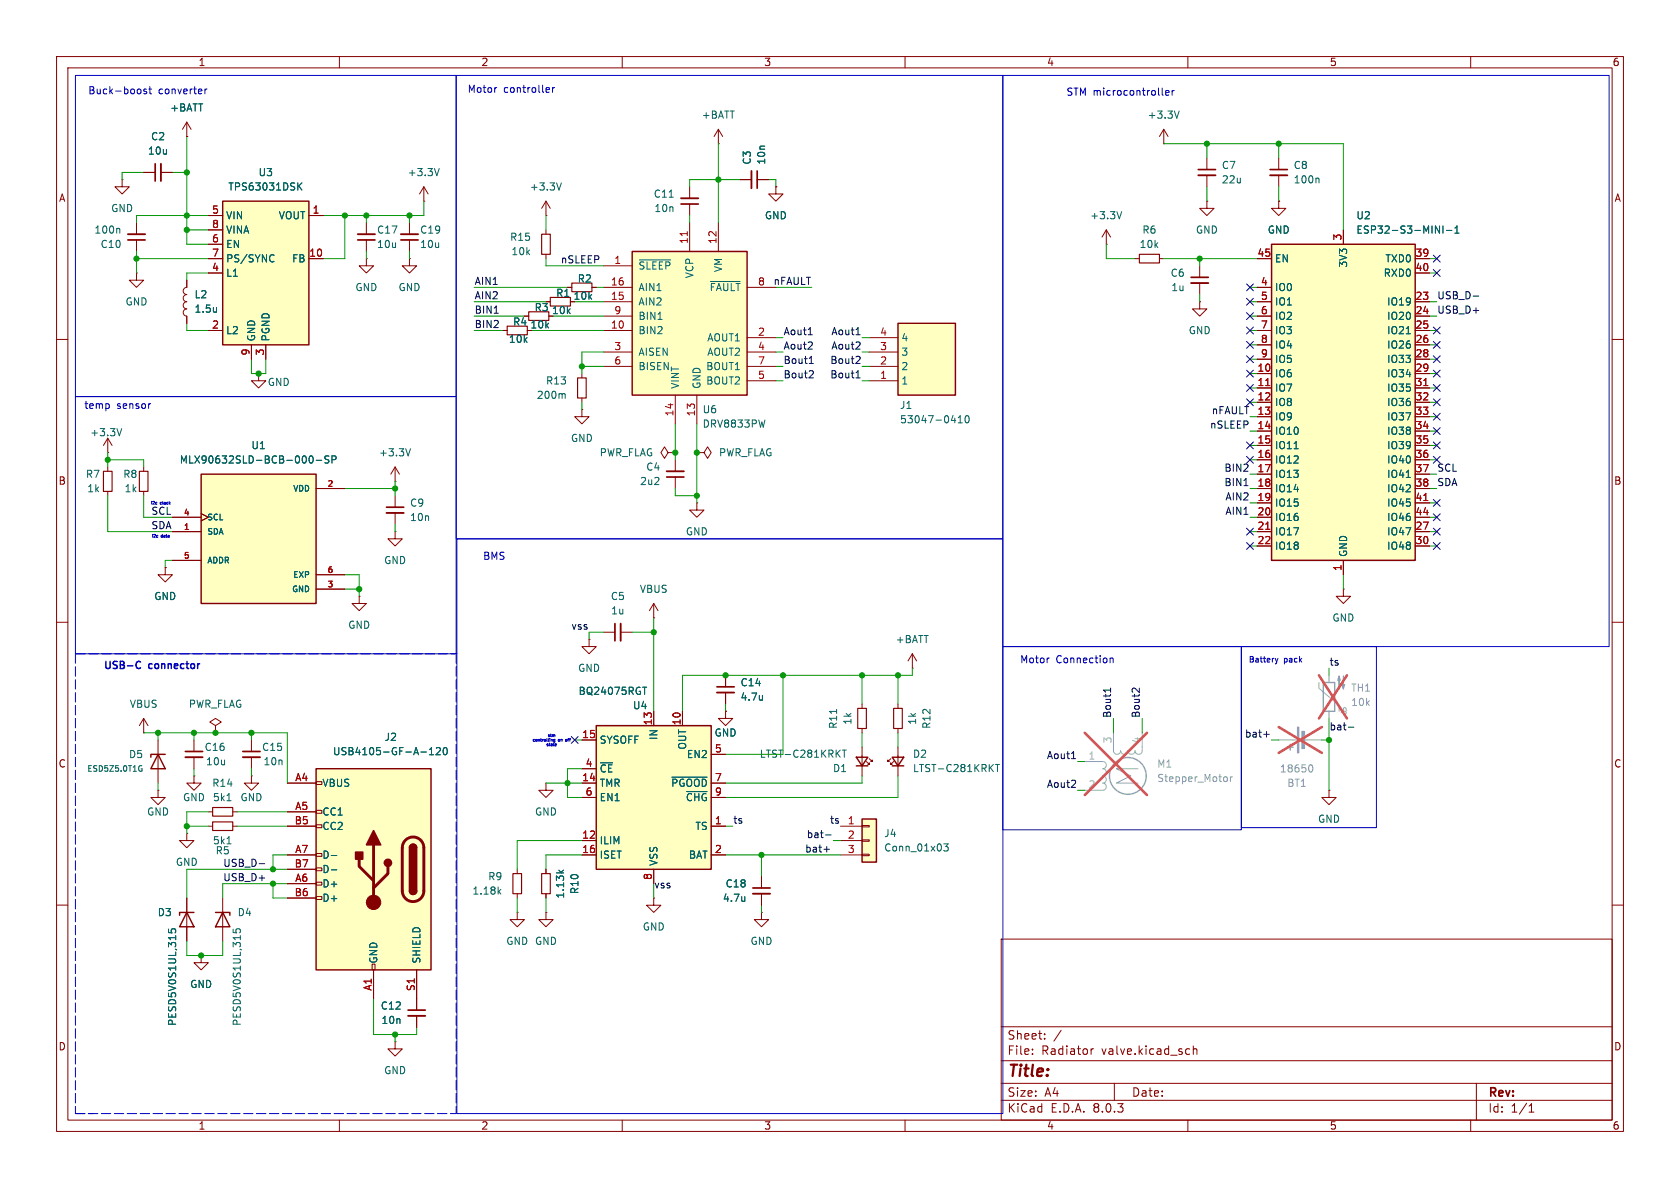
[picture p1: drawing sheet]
<svg xmlns="http://www.w3.org/2000/svg" width="297mm" height="210mm" viewBox="0 0 297 210" stroke-linecap="round" stroke-linejoin="round" font-family="sans-serif">
<g fill="none" stroke="#840000" stroke-width=".18">
<path d="M10 10h277v190h-277zM12 12h273v186h-273zM60 10v2M110 10v2M160 10v2M210 10v2M260 10v2M64.8 39.4v2M74.9 35.6h.1M74.9 33l-.7 1.3M74.9 33v2.6M74.9 33l.8 1.3"/>
<path d="M10 60h2M64.8 45.7v1.3h1.2l-1.2 1.3-1.3-1.3h1.3M64.8 45.7h.1M64.8 42.4v2.1M72.4 45.7v1.3h1.3l-1.3 1.3-1.3-1.3h1.3M72.4 45.7h.1M285 60h2M10 110h2M285 110h2M10 160h2M285 160h2M177 166h108v32h-108z"/>
<path d="M60 198v2M110 198v2M160 198v2M177 194.5h108M177 191.5h108M177 187.5h108M177 181.5h108M182.5 186.3v.1M182.5 185.5v.1M184.7 183.6v.1M184.7 182.8v.1M187.6 182.1l-1.3 2"/>
<path d="M192.9 185.4v1M193.3 185.4l-.3 .1-.1 .2M197 191.5v3M209.9 185.4l.4 .1M210 198v2M210.3 186.3l-.4 .1M211 185.5l.2-.1 .3 .1 .1 .9M211 184.9v1.5M260 198v2M261 191.5v6.5M270.3 196.6h.9M270.3 195.5l.4-.4v1.5"/>
</g>
<path d="M77.7 29.8l-.5 1.3" fill="none" stroke="#006464" stroke-width=".18"/>
<path d="M63.2 41.4h3.1" fill="none" stroke="#840000" stroke-width=".33"/>
<path d="M63.2 42.4h3.1" fill="none" stroke="#840000" stroke-width=".3"/>
<path d="M39.4 35.6h15.2v25.4h-15.2z" fill="#ffffc2"/>
<path d="M39.4 35.6h15.2v25.4h-15.2z" fill="none" stroke="#840000" stroke-width=".25"/>
<g fill="none" stroke="#840000" stroke-width=".18">
<path d="M24.1 39.4v2M36.8 38.1h2.6M54.6 38.1h2.5M72.4 39.4v2M24.1 42.4v2.1M36.8 45.7h2.6M36.8 58.4h2.6M36.8 48.3h2.6M36.8 43.2h2.6M36.8 40.6h2.6M54.6 45.7h2.5M72.4 42.4v2.1"/>
<path d="M44.4 61v2.5M47 61v2.5"/>
</g>
<path d="M52.8 32.9l.6 .7M53.4 32.3l-.8 .8M21 40.4l.2 .1v.7M48.1 45l.3 .2M48.4 46.2l-.3 .1" fill="none" stroke="#006464" stroke-width=".18"/>
<path d="M22.6 41.4h3.1M70.9 41.4h3" fill="none" stroke="#840000" stroke-width=".33"/>
<path d="M22.6 42.4h3.1M70.9 42.4h3" fill="none" stroke="#840000" stroke-width=".3"/>
<path d="M224.8 43.2h25.4v55.9h-25.4z" fill="#ffffc2"/>
<path d="M224.8 43.2h25.4v55.9h-25.4z" fill="none" stroke="#840000" stroke-width=".25"/>
<g fill="none" stroke="#840000" stroke-width=".18">
<path d="M88.9 58.4h.8M93.2 58.4h.8M222.2 53.3h2.6M222.2 55.9h2.6M222.2 58.4h2.6M222.2 45.7h2.6M222.2 50.8h2.6M237.5 40.6v2.6M250.2 53.3h2.5M250.2 55.9h2.5M250.2 58.4h2.5M250.2 45.7h2.5"/>
<path d="M250.2 48.3h2.5M222.2 66h2.6M222.2 68.6h2.6M222.2 71.1h2.6M222.2 73.7h2.6M222.2 76.2h2.6M222.2 78.7h2.6M222.2 61h2.6M222.2 63.5h2.6M250.2 66h2.5M250.2 68.6h2.5M250.2 71.1h2.5"/>
<path d="M250.2 73.7h2.5M250.2 76.2h2.5M250.2 78.7h2.5M250.2 61h2.5M250.2 63.5h2.5M69.8 94v1.3h1.3l-1.3 1.2-1.2-1.2h1.2M69.8 94h.1M222.2 81.3h2.6M222.2 83.8h2.6M222.2 86.4h2.6M222.2 88.9h2.6M222.2 91.4h2.6"/>
<path d="M222.2 94h2.6M222.2 96.5h2.6M237.5 99.1v2.5M250.2 81.3h2.5M250.2 83.8h2.5M250.2 86.4h2.5M250.2 88.9h2.5M250.2 91.4h2.5M250.2 94h2.5M250.2 96.5h2.5M63.5 105.4v1.3h1.3l-1.3 1.3-1.3-1.3h1.3M63.5 105.4h.1"/>
<path d="M237.5 104.1v1.3h1.3l-1.3 1.3-1.3-1.3h1.3M237.5 104.1h.1M34.3 130.8v2M34.3 133.9v2M152.4 124.5v.7M152.4 128.8v.7M36.8 143.5h.8M41.1 143.5h.8"/>
</g>
<path d="M223.8 68.2h.7M251.7 68.2h.7M223.8 93.6h.7M251.7 88.5h.7" fill="none" stroke="#a90000" stroke-width=".18"/>
<path d="M253.8 39.9l.7 1.3v-1.3M255.1 39.9v1.3M248.6 59h.7M255.7 40.7h1M257.2 41.2h.7M257.2 40.3l.4-.4v1.3M228.8 79.3h.7M248.6 84.4h.7M147.9 125.4v.7M40.1 141.5h.8" fill="none" stroke="#006464" stroke-width=".18"/>
<path d="M89.7 57.7h3.5v1.5h-3.5zM151.6 125.2h1.6v3.6h-1.6zM37.6 142.7h3.5v1.6h-3.5z" fill="none" stroke="#840000" stroke-width=".2"/>
<path d="M32.8 133.9h3" fill="none" stroke="#840000" stroke-width=".33"/>
<path d="M32.8 132.8h3" fill="none" stroke="#840000" stroke-width=".3"/>
<path d="M35.6 83.8h20.3v22.9h-20.3z" fill="#ffffc2"/>
<path d="M35.6 83.8h20.3v22.9h-20.3z" fill="none" stroke="#840000" stroke-width=".25"/>
<g fill="none" stroke="#840000" stroke-width=".18">
<path d="M213.4 35.6v1.2h1.2l-1.2 1.3-1.3-1.3h1.3M213.4 35.6h.1M226.1 35.6v1.2h1.2l-1.2 1.3-1.3-1.3h1.3M226.1 35.6h.1M195.6 43.2h.1M195.6 40.6l-.8 1.3M195.6 40.6v2.6M195.6 40.6l.7 1.3M200.7 45.7h.7M205 45.7h.7M212.1 53.3v1.3h1.3l-1.3 1.3-1.3-1.3h1.3M212.1 53.3h.1"/>
<path d="M212.1 47v2M212.1 50v2.1M30.5 94h5.1M30.5 91.4h5.1M30.5 99.1h5.1M35.6 90.8l1.2 .6-1.2 .7M55.9 86.4h5.1M69.8 85.1h.1M69.8 82.6l-.7 1.2M69.8 82.6v2.5M69.8 87.6v2.1M69.8 90.7v2"/>
<path d="M69.8 82.6l.8 1.2M55.9 104.1h5.1M55.9 101.6h5.1"/>
</g>
<path d="M198.3 37.4l-.4 1.3M72.6 79.3l-.5 1.3M54.8 80.7l.1-.1a.68 .68 0 0 1 .5 .6 .68 .68 0 0 1-.5 .7l-.1-.1M55.9 81.4h1M58.1 80.7l-.4-.1-.3 .2 .1 .3 .6 .3v.3l-.2 .2-.5-.1M58.7 81.3l.6-.1 .1-.2v-.3l-.7-.1v1.3" fill="none" stroke="#006464" stroke-width=".18"/>
<path d="M210.6 50h3M68.3 90.7h3.1" fill="none" stroke="#840000" stroke-width=".33"/>
<path d="M210.6 49h3M68.3 89.7h3.1" fill="none" stroke="#840000" stroke-width=".3"/>
<path d="M201.4 45h3.6v1.5h-3.6z" fill="none" stroke="#840000" stroke-width=".2"/>
<path d="M55.9 135.9h20.3v35.6h-20.3z" fill="#ffffc2"/>
<g fill="none" stroke="#840000" stroke-width=".18">
<path d="M24.1 48.3v1.2h1.3l-1.3 1.3-1.2-1.3h1.2M24.1 48.3h.1M33 49.5v1.3a.64 .64 0 0 0-.6 .6 .64 .64 0 0 0 .6 .7 .64 .64 0 0 0-.6 .6 .64 .64 0 0 0 .6 .6 .64 .64 0 0 0-.6 .7 .64 .64 0 0 0 .6 .6 .64 .64 0 0 0-.6 .6 .64 .64 0 0 0 .6 .7v1.3M50.8 138.4h5.1M55.9 138.2h1v.5h-1zM96.5 138.4v1.3h1.3l-1.3 1.3-1.3-1.3h1.3M96.5 138.4h.1M158.7 124.5v.7M158.7 128.8v.7M33 147.3v1.3h1.3l-1.3 1.3-1.3-1.3h1.3M33 147.3h.1M33 158.8v7.6"/>
<path d="M36.8 146.1h.8M39.4 158.8v7.6M41.1 146.1h.8M50.8 143.5h5.1M50.8 156.2h5.1M50.8 151.1h5.1M50.8 146.1h5.1M50.8 158.8h5.1M50.8 153.7h5.1M55.9 158.5h1v.5h-1zM55.9 156h1v.5h-1zM55.9 153.4h1v.5h-1z"/>
<path d="M55.9 150.9h1v.5h-1zM55.9 145.8h1v.5h-1zM55.9 143.3h1v.5h-1zM91.4 153.7v.7M91.4 158v.8M35.6 168.9v1.3h1.2l-1.2 1.3-1.3-1.3h1.3M35.6 168.9h.1M65.8 170.4h.5v1.1h-.5zM66 171.5v5M73.7 171.5v7.1M73.7 179.6v2M91.4 161.3v1.3h1.3l-1.3 1.2-1.2-1.2h1.2"/>
<path d="M91.4 161.3h.1M96.5 161.3v1.3h1.3l-1.3 1.2-1.3-1.2h1.3M96.5 161.3h.1M69.8 184.2v1.2h1.3l-1.3 1.3-1.2-1.3h1.2M69.8 184.2h.1"/>
</g>
<path d="M55.9 135.9h20.3v35.6h-20.3zM72.4 157.5a.64 .64 0 0 0 .6 .6 .64 .64 0 0 0 .7-.6M72.4 149.9a.64 .64 0 0 1 .6-.7 .64 .64 0 0 1 .7 .7M33 161.3l1.3 2.5h-2.6zM34.3 161.3h-2.6v.5M38.1 161.3h2.5v.5M39.4 161.3l1.2 2.5h-2.5z" fill="none" stroke="#840000" stroke-width=".25"/>
<path d="M63.5 151.9v1.3l2.5 2.5M66 149.4v10.1M68.6 153.2v1.2l-2.6 2.6M71.7 148.5a1.9 1.9 0 0 1 2-.4 1.9 1.9 0 0 1 1.2 1.8v7.6a1.91 1.91 0 0 1-1.9 1.9 1.91 1.91 0 0 1-1.9-1.9v-7.8l.2-.6z" fill="none" stroke="#840000" stroke-width=".51"/>
<g fill="#840000" stroke="#840000" stroke-width=".25">
<path d="M72.4 157.5h1.3a.64 .64 0 0 1-.7 .6 .64 .64 0 0 1-.6-.6z"/>
<path d="M72.4 149.9h1.3v7.6h-1.3z"/>
<path d="M72.6 149.4a.64 .64 0 0 1 .7-.1 .64 .64 0 0 1 .4 .6h-1.3z"/>
<path d="M66 146.8l1.3 2.6h-2.5z"/>
<path d="M62.9 150.6h1.2v1.3h-1.2z"/>
<circle cx="68.6" cy="152.5" r=".63"/>
</g>
<circle cx="66" cy="159.5" r="1.27" fill="#840000" stroke="#840000" stroke-width=".18"/>
<g fill="none" stroke="#006464" stroke-width=".18">
<path d="M38.3 54.3v.9M38.3 55.1h-.1M74.4 132.9h1M75.9 133.4h.7M75.9 132.5l.4-.3v1.2M77.1 132.3l.5-.1 .3 .3-.8 .9h.8M78.5 132.3l.1-.1a.68 .68 0 0 1 .5 .6 .68 .68 0 0 1-.5 .6l-.1-.1-.2-.4zM40.1 149.2h.8M58.6 151.2h.9M58.6 153.8h.9M88.2 157.6l.3 .5M88.5 157.2l-.4 .5"/>
<path d="M29.8 164.2v.6l.6 .1-.1-.2v-.4l.2-.1h.4l.2 .2-.2 .5M41.2 164.2v.6l.6 .1-.1-.2 .1-.4 .1-.1h.5l.1 .2-.1 .5"/>
</g>
<path d="M72.1 179.6h3.1" fill="none" stroke="#840000" stroke-width=".33"/>
<path d="M72.1 178.6h3.1" fill="none" stroke="#840000" stroke-width=".3"/>
<path d="M158 125.2h1.5v3.6h-1.5zM37.6 145.3h3.5v1.5h-3.5zM90.7 154.4h1.5v3.6h-1.5z" fill="none" stroke="#840000" stroke-width=".2"/>
<path d="M105.4 128.3h20.3v25.4h-20.3z" fill="#ffffc2"/>
<path d="M105.4 128.3h20.3v25.4h-20.3z" fill="none" stroke="#840000" stroke-width=".25"/>
<g fill="none" stroke="#840000" stroke-width=".18">
<path d="M19 77.5l-.7 1.2M19 77.5v2.5M19 77.5l.8 1.2M19 80h.1M19 82.6v.7M19 86.9v.7M25.4 82.6v.7M25.4 86.9v.7M106.7 111.8h2M109.7 111.8h2.1M115.6 109.2h.1M115.6 106.7v2.5"/>
<path d="M115.6 106.7l-.8 1.3M115.6 106.7l.7 1.3M128.3 119.4v2M102.9 138.4h2.5M102.9 130.8h2.5M102.9 135.9h2.5M115.6 125.7v2.6M120.6 125.7v2.6M125.7 138.4h2.6M125.7 133.4h2.6M128.3 125.7v1.3h1.2l-1.2 1.3-1.3-1.3h1.3M128.3 125.7h.1"/>
<path d="M128.3 122.4v2.1M234.9 139.7v1.3h1.3l-1.3 1.2-1.2-1.2h1.2M234.9 139.7h.1M96.5 153.7v.7M96.5 158v.8M102.9 148.6h2.5M102.9 151.1h2.5M102.9 141h2.5M115.6 153.7v2.5M125.7 146.1h2.6M125.7 151.1h2.6M125.7 141h2.6"/>
</g>
<path d="M21.5 75.8l-.4 1.2M113.6 121.5h.7M118.8 137.4h6.2M121.4 139.9h3.6M134.8 122.9v.9M134.8 123.7h-.1M98.8 153.8l.5 .5M99.6 153.8l-.4 .4" fill="none" stroke="#006464" stroke-width=".18"/>
<path d="M109.7 110.2v3.1M126.7 122.4h3.1" fill="none" stroke="#840000" stroke-width=".33"/>
<path d="M108.7 110.2v3.1M126.7 121.4h3.1" fill="none" stroke="#840000" stroke-width=".3"/>
<path d="M18.3 83.3h1.5v3.6h-1.5zM24.6 83.3h1.6v3.6h-1.6zM95.8 154.4h1.5v3.6h-1.5z" fill="none" stroke="#840000" stroke-width=".2"/>
<path d="M234.9 119.4v1.3M226.1 130.8h3.3M230.4 130.8h3.3M233.2 120.7v1l3.5 3v1M234.9 125.7v1.3M238.1 125.6l-.2-.4-.2-.1-.2 .2v.7l.2 .2 .3-.1v-.2l-.2-.2h-.4l-.3 .3" fill="none" stroke="#a1a1a1" stroke-width=".18"/>
<path d="M227.6 132.1h1M228.1 131.6v1M233.9 120.7h2.1v5h-2.1z" fill="none" stroke="#a1a1a1" stroke-width=".25"/>
<g fill="#a1a1a1" stroke="#a1a1a1" stroke-width=".18">
<path d="M237.5 119.5v2.3l-.3-.8h.5l-.2 .8z"/>
<path d="M236.7 119.5l.3 .8h-.5l.2-.8v2.3z"/>
<path d="M229.4 128.5h.2v4.6h-.2z"/>
<path d="M230.1 129.3h.5v3h-.5z"/>
</g>
<path d="M233.2 119.4l4.9 7.6M238.1 119.4l-4.9 7.6M226.1 128.5l7.6 4.6M233.7 128.5l-7.6 4.6" fill="none" stroke="#e65255" stroke-width=".46"/>
<path d="M231.5 135.3l.2-.1a.68 .68 0 0 1 .4 .6 .68 .68 0 0 1-.4 .7l-.2-.1" fill="none" stroke="#989898" stroke-width=".18"/>
<path d="M152.4 144.8h2.5v7.6h-2.5z" fill="#ffffc2"/>
<g fill="none" stroke="#840000" stroke-width=".18">
<path d="M161.3 118.1h.1M161.3 115.6l-.8 1.2M161.3 115.6v2.5M161.3 115.6l.8 1.2M115.6 158.8v1.2h1.2l-1.2 1.3-1.3-1.3h1.3M115.6 158.8h.1M134.6 154.9v2.1M134.6 158v2M148.6 146.1h3.8M148.6 148.6h3.8M148.6 151.1h3.8M152.4 151h1.3v.3h-1.3z"/>
<path d="M152.4 148.5h1.3v.2h-1.3zM152.4 145.9h1.3v.3h-1.3zM134.6 161.3v1.3h1.3l-1.3 1.2-1.3-1.2h1.3M134.6 161.3h.1"/>
</g>
<path d="M152.4 144.8h2.5v7.6h-2.5z" fill="none" stroke="#840000" stroke-width=".25"/>
<path d="M131.7 158.5v.8M131.7 159.2l-.1 .1M166.8 149.2h.8l-.4 .5 .4 .1v.5l-.2 .1-.6-.1" fill="none" stroke="#006464" stroke-width=".18"/>
<path d="M133.1 158h3" fill="none" stroke="#840000" stroke-width=".33"/>
<path d="M133.1 157h3" fill="none" stroke="#840000" stroke-width=".3"/>
<path d="M158.7 57.2h10.2v12.7h-10.2z" fill="#ffffc2"/>
<path d="M158.7 57.2h10.2v12.7h-10.2zM151.4 133.9h2l-1 1.5zM151.4 135.4h2M157.7 133.9h2.1l-1.1 1.5zM157.7 135.4h2.1" fill="none" stroke="#840000" stroke-width=".25"/>
<g fill="none" stroke="#840000" stroke-width=".18">
<path d="M96.5 38.1h.1M96.5 35.6v2.5M96.5 35.6l-.7 1.2M96.5 35.6l.8 1.2M226.1 27.9v2.1M226.1 31v2M92.7 55.9h.8M96.5 40.6v.8M96.5 45v.7M96.5 53.3h.8M97 55.9h.8M100.8 53.3h.8"/>
<path d="M153.7 59.7h5M102.9 66v.8M102.9 70.4v.7M153.7 67.3h5M153.7 64.8h5M153.7 62.2h5M123.2 80h1.3l.6-1 .6 1-.6 1-.6-1M123.2 80h.1M104.1 113v1.3h1.3l-1.3 1.3-1.2-1.3h1.2M104.1 113h.1M152.4 132.1v5.1M153.2 134.6l.5 .5v-.2v.2h-.3"/>
<path d="M153.7 134.1l.5 .5v-.2v.2h-.3M157.5 134.1l-.5 .5v-.2v.2h.2M158 134.6l-.5 .5v-.2v.2h.2M158.7 132.1v5.1"/>
</g>
<path d="M99.2 32.3l-.4 1.3M233 31.5l.2 .2v.6M99.6 69.6l.3 .2v.6M169.4 74.7h.7M169.4 73.8l.4-.3v1.2M170.8 73.5h.1a.68 .68 0 0 1 .4 .6 .68 .68 0 0 1-.4 .6 .84 .84 0 0 1-.1-1.2zM148.9 132.6h.7M149.3 132.6v1.3M176 135.1h.7M176.3 135.1v1.3" fill="none" stroke="#006464" stroke-width=".18"/>
<path d="M224.5 31h3.1" fill="none" stroke="#840000" stroke-width=".33"/>
<path d="M224.5 30h3.1" fill="none" stroke="#840000" stroke-width=".3"/>
<path d="M93.5 55.1h3.5v1.5h-3.5zM95.8 41.4h1.5v3.6h-1.5zM97.3 52.6h3.5v1.5h-3.5zM102.1 66.8h1.5v3.6h-1.5z" fill="none" stroke="#840000" stroke-width=".2"/>
<path d="M111.8 44.5h20.3v25.4h-20.3z" fill="#ffffc2"/>
<path d="M111.8 44.5h20.3v25.4h-20.3zM27.9 133.4l1.3 2.5h-2.5zM29.2 133.4h-2.5v.5" fill="none" stroke="#840000" stroke-width=".25"/>
<g fill="none" stroke="#840000" stroke-width=".18">
<path d="M21.6 31.8v1.2h1.3l-1.3 1.3-1.3-1.3h1.3M21.6 31.8h.1M25.4 30.5h2M28.4 30.5h2.1M33 24.1h.1M33 21.6l-.7 1.3M33 21.6v2.5M33 21.6l.8 1.3M36.8 38.1h2.6M54.6 38.1h2.5M121.9 33v2.1M121.9 36.1v2"/>
<path d="M121.9 39.4v5.1M127 25.4h.1M127 22.9v2.5M127 39.4v5.1M127 22.9l-.8 1.2M127 22.9l.8 1.2M130.8 31.8h2M133.9 31.8h2M137.2 33v1.3h1.2l-1.2 1.3-1.3-1.3h1.3M137.2 33h.1M205.7 25.4h.1M205.7 22.9l-.7 1.2"/>
<path d="M205.7 22.9v2.5M205.7 22.9l.8 1.2M213.4 27.9v2.1M213.4 31v2M226.1 35.6h.1M33 49.5v1.3M33 55.9v1.3M36.8 58.4h2.6M36.8 45.7h2.6M36.8 48.3h2.6M36.8 43.2h2.6M36.8 40.6h2.6"/>
<path d="M54.6 45.7h2.5M88.9 58.4h.8M92.7 55.9h.8M93.2 58.4h.8M96.5 53.3h.8M97 55.9h.8M100.3 50.8h.8M100.8 53.3h.8M104.6 50.8h.8M106.7 47h5.1M106.7 58.4h5.1M106.7 53.3h5.1"/>
<path d="M106.7 50.8h5.1M106.7 55.9h5.1M132.1 50.8h5.1M132.1 59.7h5.1M222.2 58.4h2.6M222.2 53.3h2.6M222.2 50.8h2.6M222.2 55.9h2.6M222.2 45.7h2.6M237.5 40.6v2.6M250.2 58.4h2.5M250.2 53.3h2.5"/>
<path d="M250.2 55.9h2.5M250.2 45.7h2.5M250.2 48.3h2.5M44.4 61v2.5M45.7 66v1.3h1.3l-1.3 1.3-1.3-1.3h1.3M45.7 66h.1M47 61v2.5M102.9 72.4v1.3h1.2l-1.2 1.2-1.3-1.2h1.3M102.9 72.4h.1M106.7 62.2h5.1M106.7 64.8h5.1M119.4 69.9v5"/>
<path d="M123.2 69.9v5M132.1 62.2h5.1M132.1 67.3h5.1M132.1 64.8h5.1M222.2 66h2.6M222.2 68.6h2.6M222.2 71.1h2.6M222.2 73.7h2.6M222.2 76.2h2.6M222.2 78.7h2.6M222.2 61h2.6M222.2 63.5h2.6"/>
<path d="M250.2 66h2.5M250.2 68.6h2.5M250.2 71.1h2.5M250.2 73.7h2.5M250.2 76.2h2.5M250.2 78.7h2.5M250.2 61h2.5M250.2 63.5h2.5M30.5 91.4h5.1M30.5 94h5.1M30.5 99.1h5.1M35.6 90.8l1.2 .6-1.2 .7"/>
<path d="M55.9 86.4h5.1M118.1 80l-.6-1-.7 1 .7 1 .6-1h1.3M119.4 80h.1M119.4 81.3v2M119.4 84.3v2.1M123.2 88.9v1.3h1.3l-1.3 1.2-1.3-1.2h1.3M123.2 88.9h.1M222.2 81.3h2.6M222.2 83.8h2.6M222.2 86.4h2.6M222.2 88.9h2.6M222.2 91.4h2.6"/>
<path d="M222.2 94h2.6M222.2 96.5h2.6M237.5 99.1v2.5M250.2 81.3h2.5M250.2 83.8h2.5M250.2 86.4h2.5M250.2 88.9h2.5M250.2 91.4h2.5M250.2 94h2.5M250.2 96.5h2.5M29.2 100.3v1.3h1.3l-1.3 1.3-1.3-1.3h1.3M29.2 100.3h.1"/>
<path d="M55.9 104.1h5.1M55.9 101.6h5.1M128.3 119.4v2M25.4 129.5h.1M25.4 127l-.8 1.3M25.4 127v2.5M25.4 127l.8 1.3M27.9 139.7v1.3h1.3l-1.3 1.2-1.2-1.2h1.2M27.9 139.7h.1M27.9 130.8v7.6M34.3 137.2v1.2h1.3l-1.3 1.3-1.3-1.3h1.3M34.3 137.2h.1"/>
<path d="M38.1 128.3l1-.7-1-.6-1 .6 1 .7v1.2M38.1 129.5h.1M44.4 137.2v1.2h1.3l-1.3 1.3-1.2-1.3h1.2M44.4 137.2h.1M44.4 130.8v2M44.4 133.9v2M50.8 138.4h5.1M102.9 138.4h2.5M102.9 130.8h2.5M102.9 135.9h2.5M115.6 125.7v2.6M120.6 125.7v2.6"/>
<path d="M125.7 138.4h2.6M125.7 133.4h2.6M128.3 125.7h.1M128.3 122.4v2.1M33 158.8v2.5M50.8 143.5h5.1M50.8 156.2h5.1M50.8 151.1h5.1M50.8 146.1h5.1M50.8 158.8h5.1M50.8 153.7h5.1M96.5 153.7v.7"/>
<path d="M96.5 158v.8M102.9 151.1h2.5M102.9 148.6h2.5M102.9 141h2.5M115.6 153.7v2.5M125.7 151.1h2.6M125.7 146.1h2.6M125.7 141h2.6M134.6 154.9v2.1M134.6 158v2M33 163.8v2.6M35.6 168.9h.1"/>
<path d="M66 171.5v5M73.7 171.5v7.1M73.7 179.6v2"/>
</g>
<g fill="none" stroke="#006464" stroke-width=".18">
<path d="M208.5 19.6l-.5 1.3M52.8 32.9l.6 .7M53.4 32.3l-.8 .8M118.3 34.9h.7M253.8 39.9l.7 1.3v-1.3M255.1 39.9v1.3M38.3 54.3v.9M38.3 55.1h-.1M48.1 45l.3 .2M48.4 46.2l-.3 .1M113 45.9h5.6M116.3 56.5h.7"/>
<path d="M125.6 49.8h5.2M248.6 59h.7M255.7 40.7h1M257.2 41.2h.7M257.2 40.3l.4-.4v1.3M135.2 74.2l-.3 1.3M228.8 79.3h.7M54.8 80.7l.1-.1a.68 .68 0 0 1 .5 .6 .68 .68 0 0 1-.5 .7l-.1-.1M55.9 81.4h1M58.1 80.7l-.4-.1-.3 .2 .1 .3 .6 .3v.3l-.2 .2-.5-.1M58.7 81.3l.6-.1 .1-.2v-.3l-.7-.1v1.3M248.6 84.4h.7"/>
<path d="M24.8 135.3l.3 .1M24.9 135.9h.2v.3l-.3 .1M74.4 132.9h1M75.9 133.4h.7M75.9 132.5l.4-.3v1.2M77.1 132.3l.5-.1 .3 .3-.8 .9h.8M78.5 132.3l.1-.1a.68 .68 0 0 1 .5 .6 .68 .68 0 0 1-.5 .6l-.1-.1-.2-.4zM113.6 121.5h.7M118.8 137.4h6.2M121.4 139.9h3.6M134.8 122.9v.9M134.8 123.7h-.1"/>
<path d="M58.6 151.2h.9M58.6 153.8h.9M98.8 153.8l.5 .5M99.6 153.8l-.4 .4M131.7 158.5v.8M131.7 159.2l-.1 .1M29.8 164.2v.6l.6 .1-.1-.2v-.4l.2-.1h.4l.2 .2-.2 .5"/>
</g>
<path d="M121.5 40.9v.8M223.8 68.2h.7M251.7 68.2h.7M223.8 93.6h.7M251.7 88.5h.7" fill="none" stroke="#a90000" stroke-width=".18"/>
<path d="M28.4 29v3M120.4 35.1h3M132.8 30.2v3.1M211.8 31h3.1M117.9 83.3h3M42.9 133.9h3.1" fill="none" stroke="#840000" stroke-width=".33"/>
<path d="M27.4 29v3M120.4 36.1h3M133.9 30.2v3.1M211.8 30h3.1M117.9 84.3h3M42.9 132.8h3.1" fill="none" stroke="#840000" stroke-width=".3"/>
<path d="M101.1 50h3.5v1.6h-3.5z" fill="none" stroke="#840000" stroke-width=".2"/>
<path d="M191.8 134.6h3.1a.64 .64 0 0 1 .7 .7 .64 .64 0 0 1-.7 .6 .63 .63 0 0 1 .7 .6 .63 .63 0 0 1-.7 .7M194.9 137.2a.64 .64 0 0 1 .7 .6 .64 .64 0 0 1-.7 .6 .63 .63 0 0 1 .7 .7 .63 .63 0 0 1-.7 .6h-3.1M196.8 129.5v3.2a.64 .64 0 0 0 .7 .6 .64 .64 0 0 0 .6-.6 .64 .64 0 0 0 .7 .6 .64 .64 0 0 0 .6-.6 .64 .64 0 0 0 .6 .6 .64 .64 0 0 0 .7-.6 .64 .64 0 0 0 .6 .6 .64 .64 0 0 0 .6-.6v-3.2M201.2 135.9h-3.8l2.5 1.3-2.5 1.2h3.8" fill="none" stroke="#a1a1a1" stroke-width=".18"/>
<circle cx="199.4" cy="137.2" r="3.3" fill="none" stroke="#a1a1a1" stroke-width=".25"/>
<path d="M216.7 137.3l.3 .3v.3l-.3 .3M217.5 137.3v.9M217.9 137.3l-.4 .3" fill="none" stroke="#989898" stroke-width=".18"/>
<path d="M191.8 129.5l11 11M202.8 129.5l-11 11" fill="none" stroke="#e65255" stroke-width=".46"/>
<g fill="none" stroke="#0f0f0f" stroke-width=".18">
<path d="M87.4 55.4h.7M142.9 59.2h.7M151.3 59.2h.8M260.4 52.3h1M142.8 61.7h.8M143.1 64.3h.7M143.3 63.2l.1-.2v1.3M143.5 65.5l.3 .3-.1 .3-.7 .7h.8M143.5 60.6v.4M151.3 61.7h.8M151.3 66.8h.8M151.6 65.7l.1-.2v1.3"/>
<path d="M151.8 63l.3 .2-.1 .3-.7 .8h.8M152 60.6v.4M219.9 85.8h.7M189.4 139.2h.8M189.4 134.1h.8M190.1 138v.5M196.3 121.6v.8M196.3 122h-1.2l.1 .1M201.4 121.6v.8l-.7-.7-.3-.1-.3 .3M223.4 129.8h1M238.4 128.5h.9M45.8 152.7h1"/>
<path d="M145.7 150.1h.9M145.9 147.6h1"/>
</g>
<g fill="none" stroke="#0000c2" stroke-width=".18">
<path d="M13.3 13.3h67.3v56.8h-67.3zM25.9 15.8l-.3-.1-.2 .2 .1 .2 .4 .1v.3h-.5M26.3 15.7h.5M26.5 15.3v1.1l.3 .2M36.2 15.7v.9M36.6 15.7l-.4 .3M80.6 13.3h96.7v82h-96.7zM87.7 15.5h.1M96.7 15.5h.4v.3l-.6 .1M97.1 16.3h-.4M97.7 15.5v.8M98 15.5l-.3 .2"/>
<path d="M177.3 13.3h107.2v101h-107.2zM205.5 15.6v1.1l.1 .1M206.1 16.4l.6-.1-.1-.2-.3-.1-.2 .2v.6h.5M207.2 16v.8M207.6 16l-.4 .2M13.3 70.1h67.3v45.5h-67.3zM19.3 71.5v.6M26.5 71.4h.1M26.8 88.7h.1M27 94.5h.1M27.1 88.7h.2M27.2 94.5h.2"/>
<path d="M27.6 88.8h.1M27.7 89.1h-.1M27.8 94.6l.1 .1M27.9 94.9l-.1 .1M28.7 94.5v.5M28.8 88.6v.5M29.4 94.5v.4M29.9 88.6v.5M80.8 95.3h96.5v101.6h-96.5zM177.3 114.3h42.2v32.4h-42.2zM185.4 116.3h.1M196.3 116.4l.1-.1 .3 .1 .1 .8"/>
<path d="M196.3 116.3v.9M219.5 114.3h23.8v32h-23.8zM225.5 116.4l.2 .6M225.7 117l-.2 .4M225.9 116.4l-.2 .6M95.6 130.5v.5M96.7 130.5v.5M96.9 130.5v.5M97.1 131.3v.5M97.4 129.7v.5M97.4 130.7v.3M97.5 130.7l-.1 .1"/>
<path d="M97.6 130.7v.3M97.9 131.3v.5M97.9 131h.1M97.9 130.8v.2M97.9 131h.2M97.9 130.7v.1M98 129.9l.1 .1v.2M98 130.7h.1M98.1 130.7v.4l-.2 .1M98.1 131.8h.2M98.1 131.6h.3l-.3 .1M100 131h.1"/>
<path d="M100 130.8v.2M100 131h.2M100 130.7h.2M100 130.7v.1M100.2 130.7v.1M100.2 131h.1M100.6 130.5l-.1 .1M100.9 130.5l-.1 .1"/>
</g>
<path d="M24.3 117l.3-.1 .2 .1M24.8 118.1l-.2 .1-.3-.1" fill="none" stroke="#0000c2" stroke-width=".25"/>
<path d="M13.3 115.6v81.3M13.5 115.6h67.3M80.6 115.6v81.3M13.3 196.9h67.3M13.3 196.9h3.2" fill="none" stroke="#0000c2" stroke-width=".18" stroke-dasharray="1.7 .6"/>
<g fill="none" stroke="#009600" stroke-width=".18">
<path d="M25.4 30.5h-3.8v1.3M30.5 30.5h2.5M33 24.1v19.1h3.8M36.8 38.1h-12.7v1.3M61 38.1v7.6h-3.9M64.8 38.1v1.3M72.4 38.1v1.3M74.9 35.6v2.5h-17.8M96.5 38.1v2.5M121.9 38.1v1.3M127 25.4v14M130.8 31.8h-8.9v1.2"/>
<path d="M135.9 31.8h1.3v1.2M205.7 25.4h31.8v15.2M213.4 25.4v2.5M213.4 33v2.6M226.1 25.4v2.5M226.1 33v2.6M24.1 45.7h12.7M24.1 44.5v3.8M33 57.2v1.2h3.8M33 40.6h3.8M36.8 48.3h-3.8v1.2M64.8 44.5v1.2"/>
<path d="M72.4 44.5v1.2M83.8 58.4h5.1M83.8 55.9h8.9M83.8 50.8h16.5M83.8 53.3h12.7M94 58.4h12.7M96.5 45.7v1.3h10.2M97.8 55.9h8.9M101.6 53.3h5.1M105.4 50.8h1.3M137.2 50.8h6.3M137.2 59.7h1.2"/>
<path d="M152.4 59.7h1.3M195.6 43.2v2.5h5.1M205.7 45.7h16.5M212.1 45.7v1.3M212.1 52.1v1.2M221 58.4h1.2M221 55.9h1.2M221 50.8h1.2M221 53.3h1.2M252.7 58.4h1.3M252.7 55.9h1.3M252.7 53.3h1.3"/>
<path d="M252.7 45.7h1.3M252.7 48.3h1.3M44.4 63.5v2.5h2.6v-2.5M102.9 64.8h3.8M102.9 71.1v1.3M106.7 62.2h-3.8v3.8M119.4 74.9v6.4M123.2 74.9v14M137.2 64.8h1.2M137.2 67.3h1.2M137.2 62.2h1.2M152.4 64.8h1.3"/>
<path d="M152.4 67.3h1.3M152.4 62.2h1.3M221 73.7h1.2M221 71.1h1.2M221 76.2h1.2M221 66h1.2M221 63.5h1.2M221 61h1.2M221 68.6h1.2M221 78.7h1.2M252.7 73.7h1.3M252.7 71.1h1.3"/>
<path d="M252.7 76.2h1.3M252.7 66h1.3M252.7 63.5h1.3M252.7 61h1.3M252.7 68.6h1.3M252.7 78.7h1.3M19 81.3h6.4v1.3M19 87.6v6.4h11.5M19 80v2.6M25.4 87.6v3.8h5.1M30.5 99.1h-1.3v1.2M61 86.4h8.8"/>
<path d="M69.8 85.1v2.5M69.8 92.7v1.3M119.4 86.4v1.2h3.8M221 83.8h1.2M221 81.3h1.2M221 88.9h1.2M221 86.4h1.2M221 96.5h1.2M221 94h1.2M221 91.4h1.2M252.7 83.8h1.3M252.7 81.3h1.3"/>
<path d="M252.7 88.9h1.3M252.7 86.4h1.3M252.7 96.5h1.3M252.7 94h1.3M252.7 91.4h1.3M61 104.1h2.5M61 101.6h2.5v3.8M106.7 111.8h-2.6v1.2M111.8 111.8h3.8M115.6 109.2v16.5M138.4 119.4v14h-10.1M152.4 119.4v5.1"/>
<path d="M158.7 119.4v5.1M161.3 118.1v1.3h-40.7v6.3M234.9 118.1v1.3M237.5 101.6v2.5M25.4 129.5h25.4v8.9M27.9 129.5v1.3M27.9 138.4v1.3M34.3 129.5v1.3M34.3 135.9v1.3M44.4 129.5v1.3M44.4 135.9v1.3M96.5 138.4h6.4"/>
<path d="M101.6 130.8h1.3M102.9 135.9h-2.6v5.1h2.6M128.3 124.5v1.2M152.4 129.5v2.6M152.4 137.2v1.2h-24.1M158.7 129.5v2.6M158.7 137.2v3.8h-30.4M190.5 139.7h1.3M190.5 134.6h1.3M196.8 127v2.5M201.9 127v2.5M224.8 130.8h1.3"/>
<path d="M233.7 130.8h1.2M234.9 127v12.7M33 146.1h3.8M36.8 143.5h-3.8v3.8M41.9 146.1h8.9M41.9 143.5h8.9M48.3 156.2v2.6h2.5M50.8 153.7h-17.8v5.1M50.8 151.1h-2.5v2.6M50.8 156.2h-11.4v2.6M91.4 158.8v2.5M96.5 158.8v2.5"/>
<path d="M102.9 148.6h-11.5v5.1M102.9 151.1h-6.4v2.6M115.6 156.2v2.6M128.3 151.1h20.3M128.3 146.1h1.2M134.6 151.1v3.8M147.3 148.6h1.3M33 166.4v2.5h6.4v-2.5M66 176.5v6.4h7.7v-1.3M134.6 160v1.3M69.8 182.9v1.3"/>
</g>
<g fill="none" stroke="#000084" stroke-width=".18">
<path d="M220.4 55.3l1.2 1.2M220.4 57.8l1.2 1.2M220.4 50.2l1.2 1.2M220.4 52.7l1.2 1.2M221.6 55.3l-1.2 1.2M221.6 57.8l-1.2 1.2M221.6 50.2l-1.2 1.2M221.6 52.7l-1.2 1.2M253.4 57.8l1.2 1.2M253.4 47.7l1.2 1.2M253.4 45.1l1.2 1.2M254.6 45.1l-1.2 1.2"/>
<path d="M254.6 57.8l-1.2 1.2M254.6 47.7l-1.2 1.2M220.4 65.4l1.2 1.2M220.4 62.9l1.2 1.2M220.4 68l1.2 1.2M220.4 78.1l1.2 1.2M220.4 70.5l1.2 1.2M220.4 60.4l1.2 1.2M221.6 65.4l-1.2 1.2M221.6 62.9l-1.2 1.2M221.6 68l-1.2 1.2M221.6 78.1l-1.2 1.2"/>
<path d="M221.6 70.5l-1.2 1.2M221.6 60.4l-1.2 1.2M253.4 68l1.2 1.2M253.4 78.1l1.2 1.2M253.4 75.6l1.2 1.2M253.4 70.5l1.2 1.2M253.4 65.4l1.2 1.2M253.4 62.9l1.2 1.2M253.4 60.4l1.2 1.2M253.4 73.1l1.2 1.2M254.6 68l-1.2 1.2M254.6 78.1l-1.2 1.2"/>
<path d="M254.6 75.6l-1.2 1.2M254.6 62.9l-1.2 1.2M254.6 70.5l-1.2 1.2M254.6 65.4l-1.2 1.2M254.6 60.4l-1.2 1.2M254.6 73.1l-1.2 1.2M220.4 95.9l1.2 1.2M220.4 80.7l1.2 1.2M220.4 93.4l1.2 1.2M221.6 95.9l-1.2 1.2M221.6 80.7l-1.2 1.2M221.6 93.4l-1.2 1.2"/>
<path d="M253.4 80.7l1.2 1.2M253.4 88.3l1.2 1.2M253.4 95.9l1.2 1.2M253.4 93.4l1.2 1.2M253.4 90.8l1.2 1.2M254.6 80.7l-1.2 1.2M254.6 88.3l-1.2 1.2M254.6 95.9l-1.2 1.2M254.6 93.4l-1.2 1.2M254.6 90.8l-1.2 1.2M101 130.2l1.2 1.2M102.2 130.2l-1.2 1.2"/>
</g>
<g fill="#009600" stroke="#009600" stroke-width=".18">
<circle cx="64.8" cy="38.1" r=".46"/>
<circle cx="72.4" cy="38.1" r=".46"/>
<circle cx="69.8" cy="86.4" r=".46"/>
<circle cx="61" cy="38.1" r=".46"/>
<circle cx="45.7" cy="66" r=".46"/>
<circle cx="24.1" cy="45.7" r=".46"/>
<circle cx="19" cy="81.3" r=".46"/>
<circle cx="102.9" cy="64.8" r=".46"/>
<circle cx="127" cy="31.8" r=".46"/>
<circle cx="33" cy="40.6" r=".46"/>
<circle cx="33" cy="38.1" r=".46"/>
<circle cx="33" cy="30.5" r=".46"/>
<circle cx="123.2" cy="80" r=".46"/>
<circle cx="119.4" cy="80" r=".46"/>
<circle cx="212.1" cy="45.7" r=".46"/>
<circle cx="226.1" cy="25.4" r=".46"/>
<circle cx="213.4" cy="25.4" r=".46"/>
<circle cx="158.7" cy="119.4" r=".46"/>
<circle cx="234.9" cy="130.8" r=".46"/>
<circle cx="115.6" cy="111.8" r=".46"/>
<circle cx="123.2" cy="87.6" r=".46"/>
<circle cx="152.4" cy="119.4" r=".46"/>
<circle cx="44.4" cy="129.5" r=".46"/>
<circle cx="33" cy="146.1" r=".46"/>
<circle cx="27.9" cy="129.5" r=".46"/>
<circle cx="34.3" cy="129.5" r=".46"/>
<circle cx="38.1" cy="129.5" r=".46"/>
<circle cx="63.5" cy="104.1" r=".46"/>
<circle cx="100.3" cy="138.4" r=".46"/>
<circle cx="48.3" cy="156.2" r=".46"/>
<circle cx="48.3" cy="153.7" r=".46"/>
<circle cx="35.6" cy="168.9" r=".46"/>
<circle cx="69.8" cy="182.9" r=".46"/>
<circle cx="134.6" cy="151.1" r=".46"/>
<circle cx="138.4" cy="119.4" r=".46"/>
<circle cx="128.3" cy="119.4" r=".46"/>
</g>
<text font-size="2.8" fill="#840000" x="178" y="190.9">Title:</text>
<g font-size="2.1" fill="#840000">
<text x="178" y="184">Sheet:</text>
<text x="178" y="186.7">File:</text>
<text x="184.1" y="186.7">Radiator</text>
<text x="194.8" y="186.7">valve.kicad_sch</text>
<text x="178" y="196.9">KiCad</text>
<text x="178" y="194.1">Size:</text>
<text x="184.7" y="194.1">A4</text>
<text x="185.7" y="196.9">E.D.A.</text>
<text x="193.3" y="196.9">8.0.3</text>
<text x="200" y="194.1">Date:</text>
<text x="263" y="194.3">Rev:</text>
<text x="263" y="196.9">Id:</text>
<text x="267.1" y="196.9">1/1</text>
</g>
<g font-size="1.8" fill="#840000">
<text x="35" y="11.9">1</text>
<text x="85" y="11.9">2</text>
<text x="135" y="11.9">3</text>
<text x="185" y="11.9">4</text>
<text x="235" y="11.9">5</text>
<text x="285" y="11.9">6</text>
<text x="10.3" y="35.9">A</text>
<text x="285.3" y="35.9">A</text>
<text x="10.3" y="85.9">B</text>
<text x="285.3" y="85.9">B</text>
<text x="10.3" y="135.9">C</text>
<text x="285.3" y="135.9">C</text>
<text x="10.3" y="185.9">D</text>
<text x="285.3" y="185.9">D</text>
<text x="35" y="199.9">1</text>
<text x="85" y="199.9">2</text>
<text x="135" y="199.9">3</text>
<text x="185" y="199.9">4</text>
<text x="235" y="199.9">5</text>
<text x="285" y="199.9">6</text>
</g>
<g font-size="1.8" fill="#0000c2">
<text x="15.5" y="16.9">Buck-boost</text>
<text x="28" y="16.9">converter</text>
<text x="82.6" y="16.6">Motor</text>
<text x="89" y="16.6">controller</text>
<text x="188.4" y="17.1">STM microcontroller</text>
<text x="14.8" y="72.5">temp</text>
<text x="20.6" y="72.5">sensor</text>
<text x="85.3" y="99.2">BMS</text>
<text x="18.2" y="118.6">USB-C</text>
<text x="26.3" y="118.6">connector</text>
<text x="180.2" y="117.5">Motor</text>
<text x="186.7" y="117.5">Connection</text>
</g>
<g font-size="1.8" fill="#006464">
<text x="30" y="19.9">+BATT</text>
<text x="124" y="21.2">+BATT</text>
<text x="202.8" y="21.2">+3.3V</text>
<text x="26.1" y="27.5">10u</text>
<text x="26.6" y="25">C2</text>
<text x="132.9" y="29.2" transform="rotate(-90 132.9 29.2)">C3</text>
<text x="135.5" y="29.2" transform="rotate(-90 135.5 29.2)">10n</text>
<text x="40.3" y="33.9">TPS63031DSK</text>
<text x="45.6" y="31.3">U3</text>
<text x="72" y="31.3">+3.3V</text>
<text x="93.6" y="33.9">+3.3V</text>
<text x="115.5" y="35.1">C11</text>
<text x="215.9" y="30.1">C7</text>
<text x="215.9" y="32.6">22u</text>
<text x="228.6" y="30.1">C8</text>
<text x="228.6" y="32.6">100n</text>
<text x="16.6" y="41.5">100n</text>
<text x="19.6" y="37.7">GND</text>
<text x="39.9" y="39">VIN</text>
<text x="39.9" y="41.5">VINA</text>
<text x="49.2" y="39">VOUT</text>
<text x="66.6" y="41.5">C17</text>
<text x="74.2" y="41.5">C19</text>
<text x="115.6" y="37.7">10n</text>
<text x="135.1" y="39">GND</text>
<text x="192.6" y="39">+3.3V</text>
<text x="201.9" y="41.5">R6</text>
<text x="211.3" y="41.5">GND</text>
<text x="224" y="41.5">GND</text>
<text x="239.7" y="39">U2</text>
<text x="239.7" y="41.5">ESP32-S3-MINI-1</text>
<text x="17.7" y="44">C10</text>
<text x="39.9" y="44">EN</text>
<text x="39.9" y="46.6">PS/SYNC</text>
<text x="51.5" y="46.6">FB</text>
<text x="66.6" y="44">10u</text>
<text x="74.2" y="44">10u</text>
<text x="90.1" y="42.8">R15</text>
<text x="90.3" y="45.3">10k</text>
<text x="112.8" y="47.9">~{SLEEP}</text>
<text x="201.4" y="44">10k</text>
<text x="225.3" y="46.6">EN</text>
<text x="238.4" y="47.4" transform="rotate(-90 238.4 47.4)">3V3</text>
<text x="244.8" y="46.6">TXD0</text>
<text x="34.3" y="52.9">L2</text>
<text x="39.9" y="49.1">L1</text>
<text x="62.7" y="51.7">GND</text>
<text x="70.4" y="51.7">GND</text>
<text x="98.2" y="52.7">R1</text>
<text x="101.3" y="53.2">10k</text>
<text x="102" y="50.1">R2</text>
<text x="112.8" y="51.7">AIN1</text>
<text x="122.8" y="49.3" transform="rotate(-90 122.8 49.3)">VCP</text>
<text x="125.4" y="51.7">~{FAULT}</text>
<text x="127.9" y="48.2" transform="rotate(-90 127.9 48.2)">VM</text>
<text x="206.9" y="49.1">C6</text>
<text x="207" y="51.7">1u</text>
<text x="225.3" y="51.7">IO0</text>
<text x="244.5" y="49.1">RXD0</text>
<text x="22.1" y="54.2">GND</text>
<text x="34.3" y="55.5">1.5u</text>
<text x="39.9" y="59.3">L2</text>
<text x="90.6" y="57.8">R4</text>
<text x="93.7" y="58.3">10k</text>
<text x="94.4" y="55.2">R3</text>
<text x="97.5" y="55.7">10k</text>
<text x="112.8" y="59.3">BIN2</text>
<text x="112.8" y="54.2">AIN2</text>
<text x="112.8" y="56.7">BIN1</text>
<text x="210.1" y="59.3">GND</text>
<text x="225.3" y="54.2">IO1</text>
<text x="225.3" y="56.7">IO2</text>
<text x="225.3" y="59.3">IO3</text>
<text x="245.1" y="54.2">IO19</text>
<text x="245.1" y="56.7">IO20</text>
<text x="245.1" y="59.3">IO21</text>
<text x="45.3" y="60.5" transform="rotate(-90 45.3 60.5)">GND</text>
<text x="47.9" y="60.5" transform="rotate(-90 47.9 60.5)">PGND</text>
<text x="89.9" y="60.8">10k</text>
<text x="112.8" y="63.1">AISEN</text>
<text x="112.8" y="65.6">BISEN</text>
<text x="124.8" y="65.6">BOUT1</text>
<text x="124.9" y="60.6">AOUT1</text>
<text x="124.9" y="63.1">AOUT2</text>
<text x="159.3" y="65.6">2</text>
<text x="159.3" y="63.1">3</text>
<text x="159.3" y="60.6">4</text>
<text x="225.3" y="61.8">IO4</text>
<text x="225.3" y="64.4">IO5</text>
<text x="245.1" y="61.8">IO26</text>
<text x="245.1" y="64.4">IO33</text>
<text x="47.2" y="68.4">GND</text>
<text x="94.8" y="70.7">200m</text>
<text x="96.4" y="68.2">R13</text>
<text x="120.2" y="68.8" transform="rotate(-90 120.2 68.8)">VINT</text>
<text x="124.1" y="68.8" transform="rotate(-90 124.1 68.8)">GND</text>
<text x="124.8" y="68.2">BOUT2</text>
<text x="159.3" y="68.2">1</text>
<text x="225.3" y="66.9">IO6</text>
<text x="225.3" y="69.4">IO7</text>
<text x="225.3" y="72">IO8</text>
<text x="245.1" y="66.9">IO34</text>
<text x="245.1" y="69.4">IO35</text>
<text x="245.1" y="72">IO36</text>
<text x="15.9" y="77.3">+3.3V</text>
<text x="124.1" y="73.3">U6</text>
<text x="124.1" y="75.8">DRV8833PW</text>
<text x="159" y="72.5">J1</text>
<text x="159" y="75">53047-0410</text>
<text x="225.3" y="74.5">IO9</text>
<text x="225.3" y="77.1">IO10</text>
<text x="245.1" y="74.5">IO37</text>
<text x="245.1" y="77.1">IO38</text>
<text x="31.7" y="82.1">MLX90632SLD-BCB-000-SP</text>
<text x="44.3" y="79.6">U1</text>
<text x="66.9" y="80.9">+3.3V</text>
<text x="100.8" y="78.3">GND</text>
<text x="105.9" y="80.9">PWR_FLAG</text>
<text x="114.1" y="83.4">C4</text>
<text x="127" y="80.9">PWR_FLAG</text>
<text x="225.3" y="79.6">IO11</text>
<text x="225.3" y="82.1">IO12</text>
<text x="245.1" y="79.6">IO39</text>
<text x="245.1" y="82.1">IO40</text>
<text x="15.1" y="84.7">R7</text>
<text x="15.3" y="87.2">1k</text>
<text x="21.7" y="84.7">R8</text>
<text x="21.9" y="87.2">1k</text>
<text x="72.4" y="89.8">C9</text>
<text x="113.1" y="85.9">2u2</text>
<text x="225.3" y="84.7">IO13</text>
<text x="225.3" y="87.2">IO14</text>
<text x="225.3" y="89.8">IO15</text>
<text x="245.1" y="84.7">IO41</text>
<text x="245.1" y="87.2">IO42</text>
<text x="245.1" y="89.8">IO45</text>
<text x="72.4" y="92.3">10n</text>
<text x="121.2" y="94.8">GND</text>
<text x="225.3" y="92.3">IO16</text>
<text x="225.3" y="94.8">IO17</text>
<text x="245.1" y="94.8">IO47</text>
<text x="245.1" y="92.3">IO46</text>
<text x="67.8" y="99.9">GND</text>
<text x="225.3" y="97.4">IO18</text>
<text x="238.4" y="98.6" transform="rotate(-90 238.4 98.6)">GND</text>
<text x="245.1" y="97.4">IO48</text>
<text x="27.2" y="106.3">GND</text>
<text x="107.9" y="106.3">C5</text>
<text x="113" y="105">VBUS</text>
<text x="61.5" y="111.4">GND</text>
<text x="107.9" y="108.8">1u</text>
<text x="158.3" y="113.9">+BATT</text>
<text x="235.5" y="110.1">GND</text>
<text x="102.1" y="119">GND</text>
<text x="22.8" y="125.3">VBUS</text>
<text x="33.3" y="125.3">PWR_FLAG</text>
<text x="102.2" y="123">BQ24075RGT</text>
<text x="111.8" y="125.6">U4</text>
<text x="130.8" y="121.5">C14</text>
<text x="130.8" y="124.1">4.7u</text>
<text x="67.9" y="131.2">J2</text>
<text x="105.9" y="131.7">SYSOFF</text>
<text x="116.4" y="130.9" transform="rotate(-90 116.4 130.9)">IN</text>
<text x="126.2" y="130.4">GND</text>
<text x="148.2" y="128.9" transform="rotate(-90 148.2 128.9)">R11</text>
<text x="150.7" y="128.2" transform="rotate(-90 150.7 128.2)">1k</text>
<text x="162.2" y="128.2" transform="rotate(-90 162.2 128.2)">1k</text>
<text x="164.7" y="128.9" transform="rotate(-90 164.7 128.9)">R12</text>
<text x="22.7" y="134.2">D5</text>
<text x="36.1" y="132.9">C16</text>
<text x="36.3" y="135.5">10u</text>
<text x="46.2" y="132.9">C15</text>
<text x="46.5" y="135.5">10n</text>
<text x="58.8" y="133.7">USB4105-GF-A-120</text>
<text x="105.9" y="136.8">~{CE}</text>
<text x="121.3" y="134.2">EN2</text>
<text x="121.5" y="132.6" transform="rotate(-90 121.5 132.6)">OUT</text>
<text x="134.2" y="134.2">LTST-C281KRKT</text>
<text x="147.2" y="136.7">D1</text>
<text x="161.3" y="134.1">D2</text>
<text x="161.3" y="136.7">LTST-C281KRKT</text>
<text x="32.3" y="141.8">GND</text>
<text x="37.4" y="139.3">R14</text>
<text x="37.5" y="141.8">5k1</text>
<text x="42.4" y="141.8">GND</text>
<text x="56.9" y="139.3">VBUS</text>
<text x="105.9" y="139.3">TMR</text>
<text x="105.9" y="141.8">EN1</text>
<text x="118.5" y="139.3">~{PGOOD}</text>
<text x="121.1" y="141.8">~{CHG}</text>
<text x="25.9" y="144.4">GND</text>
<text x="37.5" y="149.5">5k1</text>
<text x="56.9" y="144.4">CC1</text>
<text x="56.9" y="146.9">CC2</text>
<text x="94.5" y="144.4">GND</text>
<text x="105.9" y="149.5">ILIM</text>
<text x="122.8" y="146.9">TS</text>
<text x="156.2" y="148.2">J4</text>
<text x="232.9" y="145.6">GND</text>
<text x="31" y="153.3">GND</text>
<text x="38" y="151.2">R5</text>
<text x="56.9" y="152">D-</text>
<text x="56.9" y="154.5">D-</text>
<text x="86.2" y="155.8">R9</text>
<text x="105.9" y="152">ISET</text>
<text x="116.4" y="153.2" transform="rotate(-90 116.4 153.2)">VSS</text>
<text x="121.7" y="152">BAT</text>
<text x="156.2" y="150.7">Conn_01x03</text>
<text x="56.9" y="157.1">D+</text>
<text x="56.9" y="159.6">D+</text>
<text x="83.4" y="158.3">1.18k</text>
<text x="99.9" y="158.9" transform="rotate(-90 99.9 158.9)">1.13k</text>
<text x="102.5" y="158.2" transform="rotate(-90 102.5 158.2)">R10</text>
<text x="127.7" y="159.6">4.7u</text>
<text x="128.2" y="157.1">C18</text>
<text x="27.8" y="162.2">D3</text>
<text x="41.9" y="162.2">D4</text>
<text x="89.4" y="167.2">GND GND</text>
<text x="113.5" y="164.7">GND</text>
<text x="132.6" y="167.2">GND</text>
<text x="66.9" y="170.4" transform="rotate(-90 66.9 170.4)">GND</text>
<text x="74.5" y="170.4" transform="rotate(-90 74.5 170.4)">SHIELD</text>
<text x="33.5" y="174.9">GND</text>
<text x="67.2" y="178.7">C12</text>
<text x="31.3" y="181.5" transform="rotate(-90 31.3 181.5)">PESD5V0S1UL,315</text>
<text x="42.8" y="181.5" transform="rotate(-90 42.8 181.5)">PESD5V0S1UL,315</text>
<text x="67.3" y="181.2">10n</text>
<text x="67.8" y="190.1">GND</text>
</g>
<g font-size="1.8" fill="#a90000">
<text x="37.4" y="37.8">5</text>
<text x="37.4" y="40.4">8</text>
<text x="55.2" y="37.8">1</text>
<text x="37.4" y="42.9">6</text>
<text x="37.4" y="45.5">7</text>
<text x="54.6" y="45.5">10</text>
<text x="108.5" y="46.7">1</text>
<text x="121.7" y="43.2" transform="rotate(-90 121.7 43.2)">11</text>
<text x="126.7" y="43.2" transform="rotate(-90 126.7 43.2)">12</text>
<text x="222.2" y="45.5">45</text>
<text x="237.2" y="42.6" transform="rotate(-90 237.2 42.6)">3</text>
<text x="250.1" y="45.5">39</text>
<text x="37.4" y="48">4</text>
<text x="107.9" y="53.1">15</text>
<text x="107.9" y="50.5">16</text>
<text x="133.9" y="50.5">8</text>
<text x="222.8" y="50.5">4</text>
<text x="222.8" y="53.1">5</text>
<text x="250.1" y="53.1">23</text>
<text x="250.1" y="48">40</text>
<text x="37.4" y="58.2">2</text>
<text x="107.9" y="58.2">10</text>
<text x="108.5" y="55.6">9</text>
<text x="133.9" y="59.4">2</text>
<text x="155.5" y="59.4">4</text>
<text x="222.8" y="55.6">6</text>
<text x="222.8" y="58.2">7</text>
<text x="250.1" y="55.6">24</text>
<text x="250.1" y="58.2">25</text>
<text x="44.2" y="62.9" transform="rotate(-90 44.2 62.9)">9</text>
<text x="46.7" y="62.9" transform="rotate(-90 46.7 62.9)">3</text>
<text x="108.5" y="62">3</text>
<text x="108.5" y="64.5">6</text>
<text x="133.9" y="62">4</text>
<text x="133.9" y="64.5">7</text>
<text x="155.5" y="64.5">2</text>
<text x="155.5" y="62">3</text>
<text x="222.2" y="65.8">10</text>
<text x="222.8" y="60.7">8</text>
<text x="222.8" y="63.2">9</text>
<text x="250.1" y="60.7">26</text>
<text x="250.1" y="63.2">28</text>
<text x="250.1" y="65.8">29</text>
<text x="133.9" y="67.1">5</text>
<text x="155.5" y="67.1">1</text>
<text x="222.2" y="68.3">11</text>
<text x="222.2" y="70.9">12</text>
<text x="250.1" y="68.3">31</text>
<text x="250.1" y="70.9">32</text>
<text x="119.1" y="73.7" transform="rotate(-90 119.1 73.7)">14</text>
<text x="122.9" y="73.7" transform="rotate(-90 122.9 73.7)">13</text>
<text x="222.2" y="73.4">13</text>
<text x="222.2" y="75.9">14</text>
<text x="250.1" y="73.4">33</text>
<text x="250.1" y="75.9">34</text>
<text x="222.2" y="78.5">15</text>
<text x="222.2" y="81">16</text>
<text x="222.2" y="83.6">17</text>
<text x="250.1" y="78.5">35</text>
<text x="250.1" y="81">36</text>
<text x="250.1" y="83.6">37</text>
<text x="222.2" y="86.1">18</text>
<text x="222.2" y="88.6">19</text>
<text x="250.1" y="86.1">38</text>
<text x="250.1" y="88.6">41</text>
<text x="222.2" y="91.2">20</text>
<text x="222.2" y="93.7">21</text>
<text x="250.1" y="93.7">27</text>
<text x="250.1" y="91.2">44</text>
<text x="222.2" y="96.3">22</text>
<text x="237.2" y="101" transform="rotate(-90 237.2 101)">1</text>
<text x="250.1" y="96.3">30</text>
<text x="102.8" y="130.6">15</text>
<text x="115.3" y="128.3" transform="rotate(-90 115.3 128.3)">13</text>
<text x="120.4" y="128.3" transform="rotate(-90 120.4 128.3)">10</text>
<text x="103.4" y="135.6">4</text>
<text x="126.3" y="133.1">5</text>
<text x="52.1" y="138.2">A4</text>
<text x="52.1" y="143.3">A5</text>
<text x="102.8" y="138.2">14</text>
<text x="103.4" y="140.7">6</text>
<text x="126.3" y="138.2">7</text>
<text x="126.3" y="140.7">9</text>
<text x="52" y="145.8">B5</text>
<text x="102.8" y="148.3">12</text>
<text x="126.3" y="145.8">1</text>
<text x="149.8" y="145.8">1</text>
<text x="149.8" y="148.3">2</text>
<text x="52" y="153.4">B7</text>
<text x="52.1" y="156">A6</text>
<text x="52.1" y="150.9">A7</text>
<text x="102.8" y="150.9">16</text>
<text x="115.3" y="155.6" transform="rotate(-90 115.3 155.6)">8</text>
<text x="126.3" y="150.9">2</text>
<text x="149.8" y="150.9">3</text>
<text x="52" y="158.5">B6</text>
<text x="65.8" y="175.2" transform="rotate(-90 65.8 175.2)">A1</text>
<text x="73.4" y="175.3" transform="rotate(-90 73.4 175.3)">S1</text>
</g>
<g font-size="1.8" fill="#0f0f0f">
<text x="99.1" y="46.6">nSLEEP</text>
<text x="83.8" y="50.5">AIN1</text>
<text x="83.8" y="53">AIN2</text>
<text x="136.7" y="50.5">nFAULT</text>
<text x="254" y="53">USB_D-</text>
<text x="83.8" y="58.1">BIN2</text>
<text x="83.8" y="55.5">BIN1</text>
<text x="138.4" y="59.3">Aout1</text>
<text x="146.9" y="59.3">Aout1</text>
<text x="254" y="55.5">USB_D+</text>
<text x="138.4" y="61.9">Aout2</text>
<text x="138.4" y="64.4">Bout1</text>
<text x="146.7" y="64.4">Bout2</text>
<text x="146.9" y="61.9">Aout2</text>
<text x="138.4" y="67">Bout2</text>
<text x="146.7" y="67">Bout1</text>
<text x="213.8" y="75.9">nSLEEP</text>
<text x="214.1" y="73.3">nFAULT</text>
<text x="216.4" y="83.5">BIN2</text>
<text x="254" y="83.5">SCL</text>
<text x="216.4" y="86">BIN1</text>
<text x="216.5" y="88.6">AIN2</text>
<text x="254" y="86">SDA</text>
<text x="26.7" y="93.6">SDA</text>
<text x="26.7" y="91.1">SCL</text>
<text x="216.5" y="91.1">AIN1</text>
<text x="100.9" y="111.4">vss</text>
<text x="234.9" y="117.8">ts</text>
<text x="196.5" y="127" transform="rotate(-90 196.5 127)">Bout1</text>
<text x="201.6" y="127" transform="rotate(-90 201.6 127)">Bout2</text>
<text x="220" y="130.5">bat+</text>
<text x="234.9" y="129.2">bat-</text>
<text x="185" y="134.3">Aout1</text>
<text x="185" y="139.4">Aout2</text>
<text x="129.5" y="145.7">ts</text>
<text x="142.5" y="148.2">bat-</text>
<text x="146.6" y="145.7">ts</text>
<text x="39.4" y="155.9">USB_D+</text>
<text x="39.4" y="153.3">USB_D-</text>
<text x="142.2" y="150.8">bat+</text>
<text x="115.6" y="157.1">vss</text>
</g>
<g font-size="1.8" fill="#989898">
<text x="238.8" y="125">10k</text>
<text x="238.8" y="122.5">TH1</text>
<text x="204.5" y="135.9">M1</text>
<text x="226.2" y="136.8">18650</text>
<text x="204.5" y="138.4">Stepper_Motor</text>
<text x="227.5" y="139.3">BT1</text>
</g>
<g font-size="1.8" fill="#aaa">
<text x="196.6" y="131.5" transform="rotate(-90 196.6 131.5)">3</text>
<text x="201.7" y="131.5" transform="rotate(-90 201.7 131.5)">4</text>
<text x="192.3" y="134.4">1</text>
<text x="192.3" y="139.4">2</text>
</g>
<g font-size="1.4" fill="#006464">
<text x="51.7" y="87.1">VDD</text>
<text x="36.6" y="94.7">SDA</text>
<text x="36.6" y="92.2">SCL</text>
<text x="36.6" y="99.8">ADDR</text>
<text x="51.5" y="104.9">GND</text>
<text x="51.7" y="102.3">EXP</text>
<text x="15.3" y="136.6">ESD5Z5.0T1G</text>
</g>
<g font-size="1.4" fill="#a90000">
<text x="57.8" y="86.1">2</text>
<text x="32.4" y="93.7">1</text>
<text x="32.4" y="91.2">4</text>
<text x="32.4" y="98.8">5</text>
<text x="57.8" y="101.3">6</text>
<text x="57.8" y="103.9">3</text>
</g>
<g font-size="1.4" fill="#0000c2">
<text x="220.7" y="117.3">Battery</text>
<text x="227" y="117.3">pack</text>
</g>
<g font-size=".7" fill="#0000c2">
<text x="26.5" y="89.4">i2c</text>
<text x="28.4" y="89.4">clock</text>
<text x="26.7" y="95.2">i2c</text>
<text x="28.6" y="95.2">data</text>
<text x="94" y="131.3">controlling</text>
<text x="96.7" y="130.5">stm</text>
<text x="98.8" y="131.3">on</text>
<text x="100.4" y="131.3">off</text>
<text x="96.4" y="132.1">state</text>
</g>
</svg>
